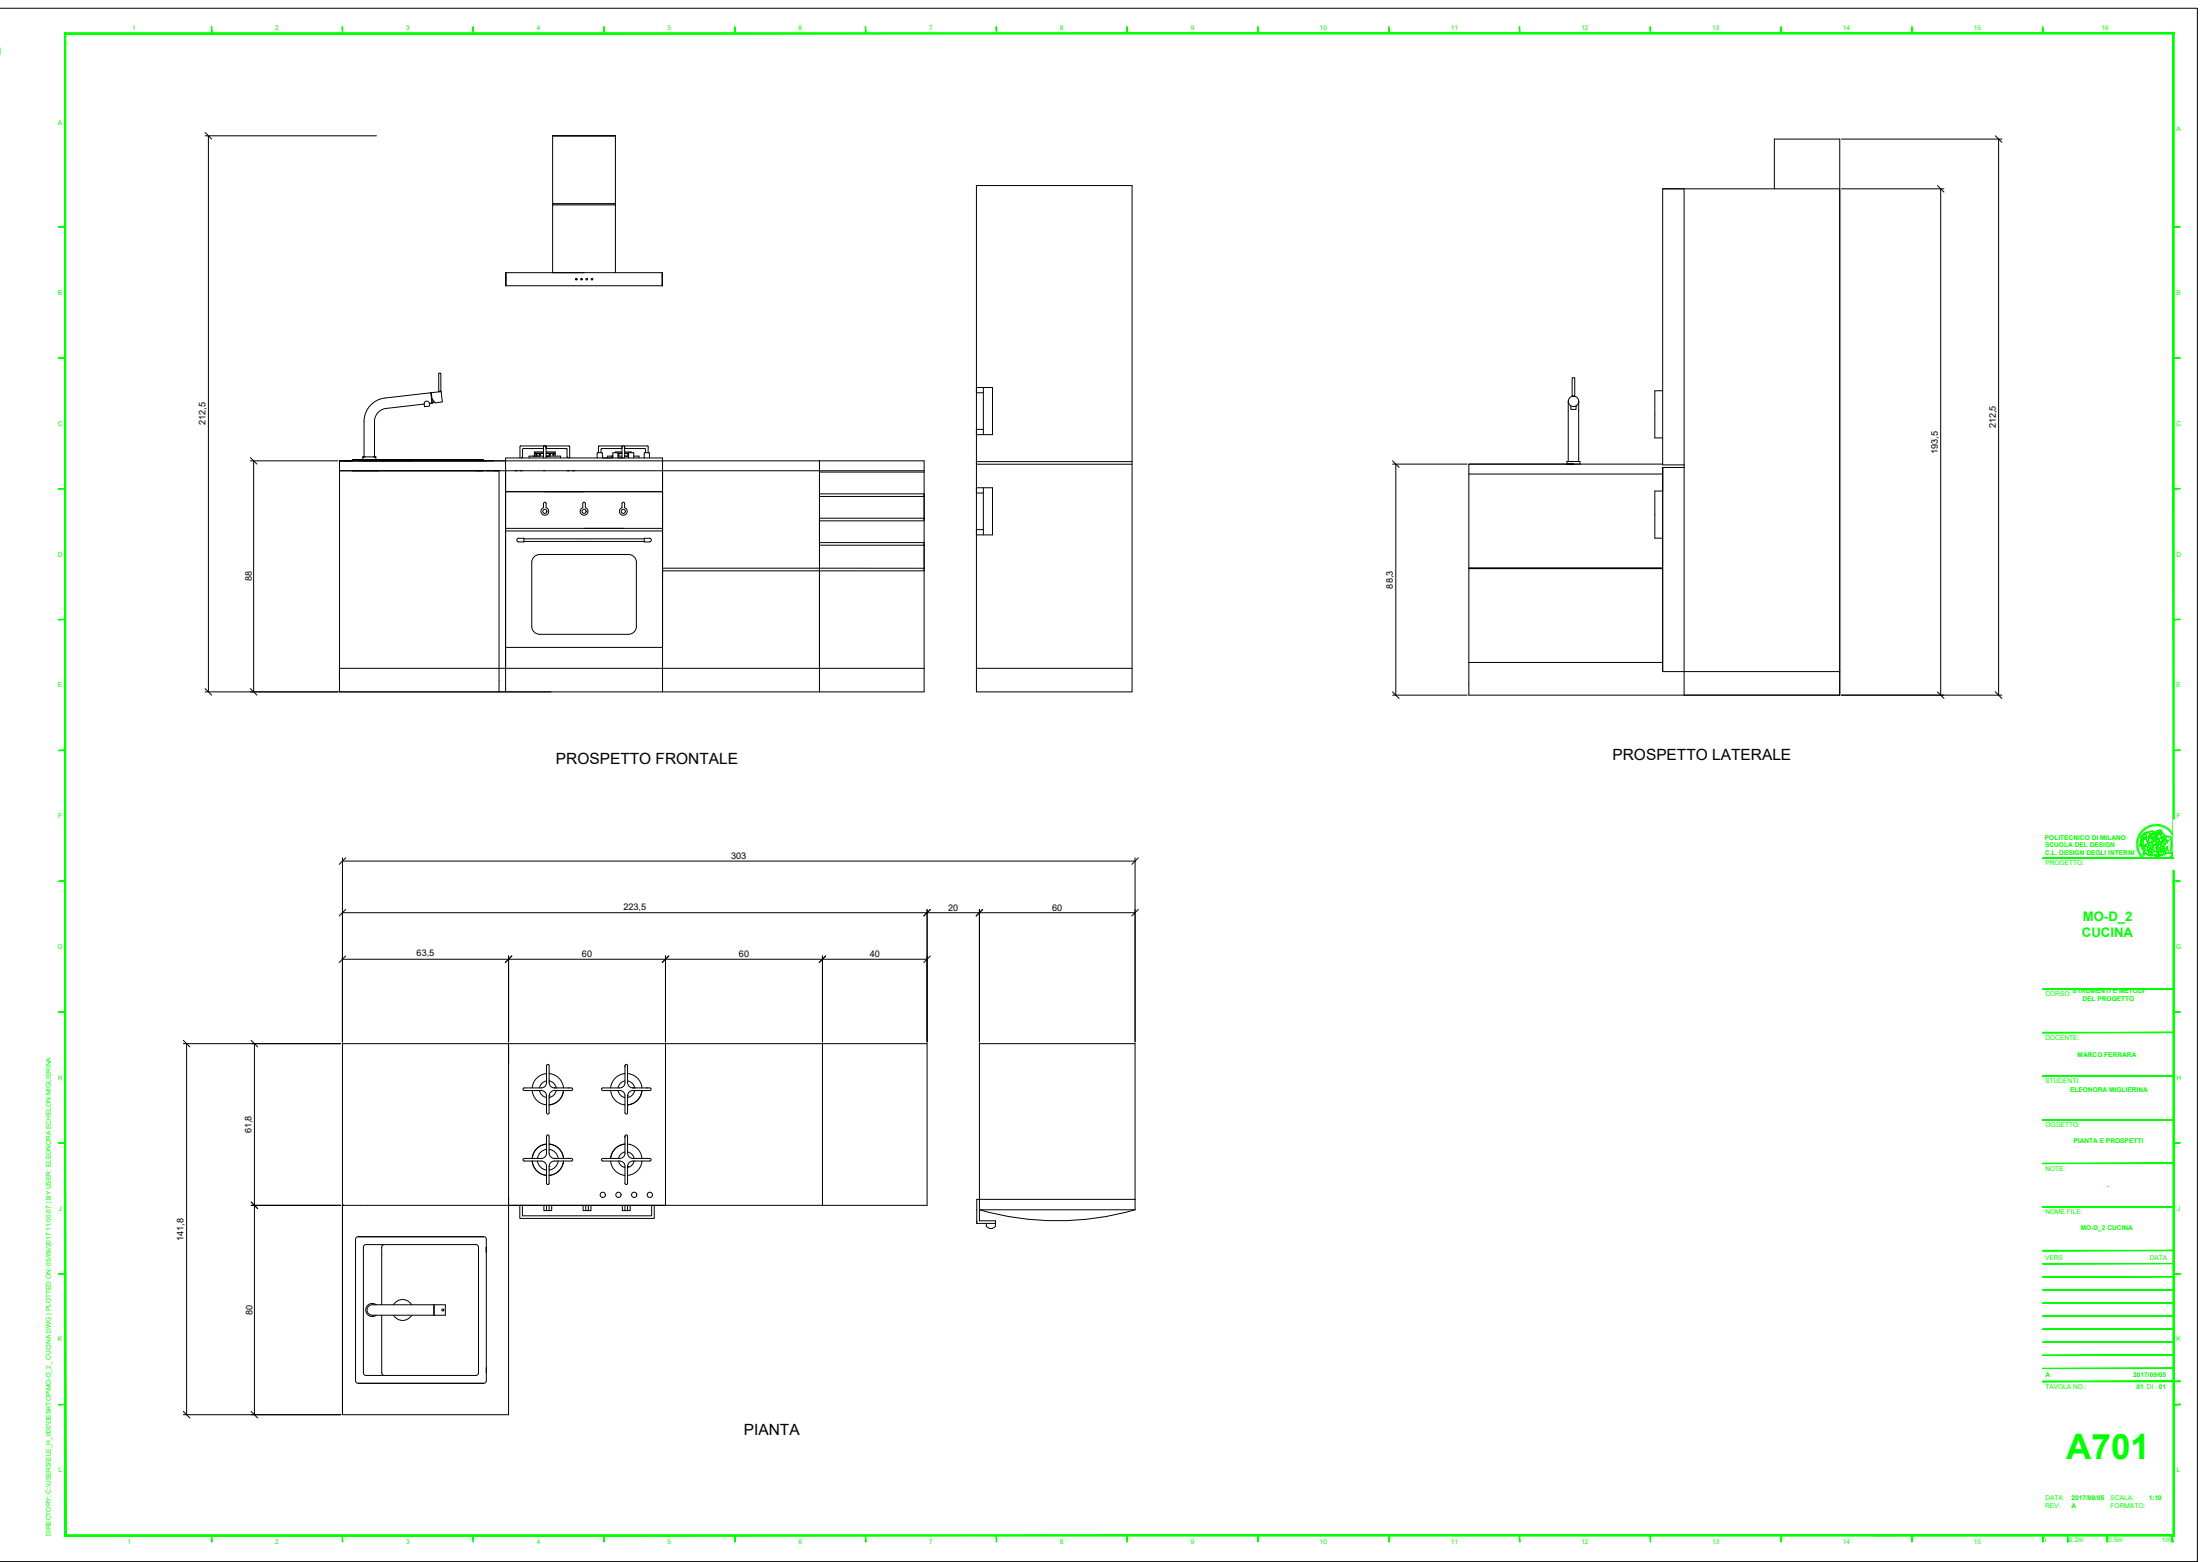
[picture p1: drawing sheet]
<svg xmlns="http://www.w3.org/2000/svg" width="841mm" height="597mm" viewBox="0 0 841 597" stroke-linecap="round" stroke-linejoin="round" font-family="sans-serif">
<!-- layer: trame -->
<path d="M0 3.2h840v593.6h-840" fill="none" stroke="#000" stroke-width=".38"/>
<!-- layer: G-ANNO-TTLB -->
<g fill="#0f0" stroke="#0f0" stroke-width=".38">
<path d="M830.9 486.8l2.5-.1zM830.9 486.7h2.5z"/>
<path d="M830.9 536.8l2.5-.1zM830.9 536.7h2.5z"/>
<path d="M430.8 10.3l.2 2.5zM430.8 10.3l.2 2.5z"/>
<path d="M24.7 12.5l.5 574v-573.5zM24.7 12.5l.5 574-.5 .5zM24.7 587l806-.5h-805.5zM24.7 587l806-.5 .5 .5zM830.7 13v573.5l.5 .5zM831.2 12.5v574.5l-.5-574zM25.2 13h805.5l.5-.5zM24.7 12.5h806.5l-806 .5z"/>
<path d="M380.8 10.3l.2 2.5zM380.8 10.3l.2 2.5z"/>
<path d="M480.8 10.3l.2 2.5zM480.8 10.3l.2 2.5z"/>
<path d="M530.8 10.3l.2 2.5zM530.8 10.3l.2 2.5z"/>
<path d="M580.8 10.3l.2 2.5zM580.8 10.3l.2 2.5z"/>
<path d="M630.8 10.3l.2 2.5zM630.8 10.3l.2 2.5z"/>
<path d="M680.8 10.3l.2 2.5zM680.8 10.3l.2 2.5z"/>
<path d="M730.8 10.3l.2 2.5zM730.8 10.3l.2 2.5z"/>
<path d="M780.8 10.3l.2 2.5zM780.8 10.3l.2 2.5z"/>
<path d="M22.4 286.9l2.5-.2zM22.4 286.7h2.5z"/>
<path d="M22.4 236.8l2.5-.1zM22.4 236.7h2.5z"/>
<path d="M22.4 186.8l2.5-.1zM22.4 186.7h2.5z"/>
<path d="M22.4 136.8l2.5-.1zM22.4 136.7h2.5z"/>
<path d="M22.4 86.8l2.5-.1zM22.4 86.7h2.5z"/>
<path d="M22.4 386.8l2.5-.1zM22.4 386.7h2.5z"/>
<path d="M22.4 436.8l2.5-.2zM22.4 436.6h2.5z"/>
<path d="M22.4 486.8l2.5-.1zM22.4 486.7h2.5z"/>
<path d="M22.4 536.8l2.5-.1zM22.4 536.7h2.5z"/>
<path d="M22.4 336.8l2.5-.1zM22.4 336.7h2.5z"/>
<path d="M330.8 10.3l.2 2.5zM330.8 10.3l.2 2.5z"/>
<path d="M280.8 10.3l.2 2.5zM280.8 10.3l.2 2.5z"/>
<path d="M230.8 10.3l.2 2.5zM230.8 10.3l.2 2.5z"/>
<path d="M180.8 10.3l.2 2.5zM180.8 10.3l.2 2.5z"/>
<path d="M130.8 10.3l.2 2.5zM130.8 10.3l.2 2.5z"/>
<path d="M80.8 10.3l.2 2.5zM80.8 10.3l.2 2.5z"/>
<path d="M716.4 586.7h60zM716.4 586.8l60-.1z"/>
<path d="M830.9 286.9l2.5-.2zM830.9 286.7h2.5z"/>
<path d="M830.9 236.8l2.5-.1zM830.9 236.7h2.5z"/>
<path d="M830.9 186.8l2.5-.1zM830.9 186.7h2.5z"/>
<path d="M830.9 136.8l2.5-.1zM830.9 136.7h2.5z"/>
<path d="M830.9 86.8l2.5-.1zM830.9 86.7h2.5z"/>
<path d="M830.9 386.8l2.5-.1zM830.9 386.7h2.5z"/>
<path d="M830.9 436.8l2.5-.2zM830.9 436.6h2.5z"/>
<path d="M830.9 486.8l2.5-.1zM830.9 486.7h2.5z"/>
<path d="M830.9 536.8l2.5-.1zM830.9 536.7h2.5z"/>
<path d="M830.9 336.8l2.5-.1zM830.9 336.7h2.5z"/>
<path d="M430.8 586.7l.2 2.5zM430.8 586.7l.2 2.5z"/>
<path d="M380.8 586.7l.2 2.5zM380.8 586.7l.2 2.5z"/>
<path d="M480.8 586.7l.2 2.5zM480.8 586.7l.2 2.5z"/>
<path d="M530.8 586.7l.2 2.5zM530.8 586.7l.2 2.5z"/>
<path d="M580.8 586.7l.2 2.5zM580.8 586.7l.2 2.5z"/>
<path d="M630.8 586.7l.2 2.5zM630.8 586.7l.2 2.5z"/>
<path d="M680.8 586.7l.2 2.5zM680.8 586.7l.2 2.5z"/>
<path d="M730.8 586.7l.2 2.5zM730.8 586.7l.2 2.5z"/>
<path d="M330.8 586.7l.2 2.5zM330.8 586.7l.2 2.5z"/>
<path d="M280.8 586.7l.2 2.5zM280.8 586.7l.2 2.5z"/>
<path d="M230.8 586.7l.2 2.5zM230.8 586.7l.2 2.5z"/>
<path d="M180.8 586.7l.2 2.5zM180.8 586.7l.2 2.5z"/>
<path d="M130.8 586.7l.2 2.5zM130.8 586.7l.2 2.5z"/>
<path d="M80.8 586.7l.2 2.5zM80.8 586.7l.2 2.5z"/>
<path d="M780.8 586.7l.2 2.5zM780.8 586.7l.2 2.5z"/>
<path d="M830.9 528l2.5-.2zM830.9 527.8h2.5z"/>
<path d="M780.9 527.8h50zM780.9 528l50-.2z"/>
<path d="M780.9 527.8h50zM780.9 528l50-.2z"/>
<path d="M780.9 522.8h50zM780.9 523l50-.2z"/>
<path d="M780.9 517.8h50zM780.9 517.9l50-.1z"/>
<path d="M780.9 512.8h50zM780.9 513l50-.2z"/>
<path d="M780.9 507.8h50zM780.9 508l50-.2z"/>
<path d="M780.9 502.8h50zM780.9 503l50-.2z"/>
<path d="M780.9 497.8h50zM780.9 498l50-.2z"/>
<path d="M780.9 492.8h50zM780.9 493l50-.2z"/>
<path d="M780.9 487.8h50zM780.9 488l50-.2z"/>
<path d="M780.9 394.7l50-.2zM780.9 394.5h50z"/>
<path d="M780.9 411.3l50-.2zM780.9 411.1h50z"/>
<path d="M780.9 411.1h50zM780.9 411.3l50-.2z"/>
<path d="M780.9 427.8h50zM780.9 428l50-.2z"/>
<path d="M780.9 328l50-.2zM780.9 327.8h50z"/>
<path d="M780.9 427.8h50zM780.9 428l50-.2z"/>
<path d="M780.9 444.5h50zM780.9 444.6l50-.1z"/>
<path d="M780.9 427.8h50zM780.9 428l50-.2z"/>
<path d="M780.9 427.8h50zM780.9 428l50-.2z"/>
<path d="M780.9 378l50-.2zM780.9 377.8h50z"/>
<path d="M780.9 461.1h50zM780.9 461.3l50-.2z"/>
<path d="M780.9 461.1h50zM780.9 461.3l50-.2z"/>
<path d="M780.9 482.8h50zM780.9 483l50-.2z"/>
<path d="M780.9 477.8h50zM780.9 478l50-.2z"/>
<path d="M830.9 528l2.5-.2zM830.9 527.8h2.5z"/>
<path d="M790.3 586.8l.2 2.5zM790.3 586.8l.2 2.5z"/>
<path d="M805.3 586.8l.2 2.5zM805.3 586.8l.2 2.5z"/>
<path d="M830.2 586.8l.5 2.5v-2.5zM830.2 586.8l.5 2.5h-.5z"/>
</g>
<path d="M0 18.3v2.5" fill="none" stroke="#0f0" stroke-width=".38"/>
<!-- layer: G-ANNO-LOGO -->
<g fill="none" stroke="#0f0" stroke-width=".38">
<path d="M817.2 319.8l.6 .2M817.4 319.4l.6 .3M817.5 319.1l.6 .3M817.7 318.8l.6 .4M817.9 318.5l.5 .4M818 318.2l.6 .4M818.3 317.9l.5 .4M818.5 317.6l.5 .5M818.7 317.4l.5 .5M818.9 319.1l.3-.1 .2 .8 1 .4-.4 .3-1.1-.2a.61 .61 0 0 1-.5-.6 .61 .61 0 0 1 .5-.6zM819 317.1l.4 .5M819.2 319h-.1a.71 .71 0 0 0-.6 .6 .71 .71 0 0 0 .3 .7l1.2 .2 .5-.4"/>
<path d="M819.2 316.9l.5 .5M819.3 318.7l.8-.6 1.1-.1-.9 .3a.57 .57 0 0 0-.4 .7 .57 .57 0 0 0 .6 .4l-.1 .8-1-.4-.3-.3zM819.5 316.7l.4 .5M819.8 316.4l.4 .6M820.1 316.2l.4 .6M820.2 318.4l.8-.3a.72 .72 0 0 1 .9 .5 .72 .72 0 0 1-.5 .9 2.74 2.74 0 0 0 .6 2.5l-.4 .1-.1 .4-.4-.1-.6-1.8v-1.2l-.2-.1a.51 .51 0 0 1-.4-.4 .51 .51 0 0 1 .3-.5zM820.4 316l.3 .6M820.7 315.9l.3 .6M820.9 318.4l-.3 .8-.1 1.4 .8 1.9 .8-.5-.4-.2a2.49 2.49 0 0 1-.3-2.4 .79 .79 0 0 0 .4-1.1 .79 .79 0 0 0-1.1-.3l-.6 .1a.95 .95 0 0 0-.9 .7 .95 .95 0 0 0 .5 1.1l.7 .3M821 315.7l.3 .6M821.2 318l-.9 .3a.57 .57 0 0 0-.4 .6 .57 .57 0 0 0 .6 .5M821.3 315.6l.3 .6"/>
<path d="M821.4 319.4l1-.4-.1 .5-1.1 .5zM821.5 319.9l.7-.3 .3 .2-.3 .2 .1 .5-.6-.1zM821.5 319.9l.2 .5 .6 .1M821.6 318.1l.6-.5h.5a.64 .64 0 0 1 .7 .1 .64 .64 0 0 1 .1 .7l-.5-.2-.4 .4-.7-.1M821.6 318l1.2-.4 .6 .2 .3 .5-.7-.1-.8 .4zM821.7 315.4l.2 .7M821.9 318.4l.7 .2 .5-.4a.55 .55 0 0 1 .2 .6 .55 .55 0 0 1-.7 .3h-.8zM822 315.3l.2 .7M822.2 319.9l.9 .1-.5 .6-.4-.2zM822.3 319.6l.2 .2M822.3 319.3l-1.1 .7M822.3 315.2l.2 .7"/>
<path d="M822.4 319l-.3 .5M822.6 319.9l-.5 .3 .5 .4 .5-.7-.6 .1M822.7 315.1l.1 .7M822.9 318.9l.1 .1M823 318.5l.2 .1M823 315l.2 .7M823.1 318.6h-.1M823.4 319.7l.5-.3 .6 .2 .3 .8-.1 .4-.3-.2 .1-.8a.47 .47 0 0 0-.7-.3 .47 .47 0 0 0 0 .8 .47 .47 0 0 1-.1 .7 .47 .47 0 0 1-.7-.2 .47 .47 0 0 1 .2-.7zM823.4 318.7l.9-.1a.34 .34 0 0 1-.2 .5 .34 .34 0 0 1-.5-.3zM823.4 318.4l-.6 .8-1-.1M823.4 315l.1 .7M823.7 319.5l.7 .1 .2 .5a.64 .64 0 0 1-.1 .7 .64 .64 0 0 1-.7 .2z"/>
<path d="M823.8 315v.6M823.8 318.6a.37 .37 0 0 1 .6-.3 .37 .37 0 0 1 0 .6M823.9 318.3l.4-.1 .4 .6-.9-.2zM824 319.8h.1M824.1 319.7l-.2 .1M824.1 314.9v.7M824.2 318.7h-.8l.2 .1a.34 .34 0 0 0 .5 .3 .34 .34 0 0 0 .2-.5v.2M824.3 319.6l.1 .4M824.4 319.7a.46 .46 0 0 0-.7-.2 .46 .46 0 0 0 .1 .8 .46 .46 0 0 1 0 .7 .46 .46 0 0 1-.7-.1 .46 .46 0 0 1 .1-.6 .81 .81 0 0 1 1.1-.9l.6 1.2-.3 .2-.2-.3M824.5 314.9v.7M824.5 319.9l.1 .5h-.8M824.7 318.8l.2 .3-.2 .8"/>
<path d="M824.8 318.3l.1 .4M824.8 315v.6M825.2 315l-.1 .7M825.2 317.4a.8 .8 0 0 0-1.1 .8M825.3 317.3a.72 .72 0 0 1 .8 0 .72 .72 0 0 1 .3 .8l-.4 1.3 .3-1.2a.36 .36 0 0 0-.2-.5 .36 .36 0 0 0-.5 .1l-.5 1.2-.2-.9zM825.3 318.4l.2 .4 .5-.2M825.3 317.3a.72 .72 0 0 1 .8 0 .72 .72 0 0 1 .3 .8l-.4 1.2 .3-1.1a.37 .37 0 0 0-.2-.5 .37 .37 0 0 0-.5 .1l-.5 1.2-.2-.9zM825.5 317.9l.1-.1a.37 .37 0 0 1 .5-.1 .37 .37 0 0 1 .2 .5l-.3 .4a.45 .45 0 0 1-.6-.1 .45 .45 0 0 1 .1-.6zM825.5 318.2h.2M825.5 318.6h.1M825.5 315l-.1 .7M825.5 318.2h.1"/>
<path d="M825.6 318.5h.1M825.9 315.1l-.1 .7M826.1 318.4h-.1M826.2 319.2l.3 .6M826.2 315.2l-.1 .6M826.4 318.2l.7 .5a.58 .58 0 0 1 .3 .7 .58 .58 0 0 1-.7 .4l-.5-.5zM826.4 318.2l.9 1M826.6 315.3l-.2 .6M826.9 315.4l-.2 .6M827 319.1l.6 .4M827.3 315.5l-.3 .6M827.6 315.7l-.3 .6"/>
<path d="M827.9 315.8l-.3 .6M828.2 316l-.3 .6M828.2 319.5l-1.1 .1-.8 .5M828.5 319.5l.5 .1a.74 .74 0 0 1 .9 .2 .74 .74 0 0 1 .1 .9v.2a7.9 7.9 0 0 1-.1 4.3l.3 .8h-2.5l.8-2.6-1.5 1.4a5 5 0 0 1 1.7-3.4l.2-.1a.93 .93 0 0 1-.9-.7 .93 .93 0 0 1 .5-1.1zM828.5 319.6h-.1a.89 .89 0 0 0-.4 1.1 .89 .89 0 0 0 .9 .6M828.5 316.2l-.4 .6M828.8 316.4l-.4 .5M829.1 320l-.3 .3M829.1 316.6l-.4 .5M829.4 316.8l-.5 .5M829.6 317.1l-.4 .5M829.9 317.3l-.5 .5"/>
<path d="M830.1 317.6l-.5 .4M830.3 317.9l-.5 .4M830.6 318.2l-.6 .3M830.8 318.5l-.6 .3M831 318.7l-.6 .4M831.1 319.1l-.6 .3M831.3 319.4l-.6 .3M831.4 319.7l-.6 .3M816.7 322.6h.7M816.7 322.2l.7 .1M816.7 321.9h.7M816.8 321.5l.6 .1"/>
<path d="M816.8 321.2l.7 .1M816.9 320.8l.6 .2M817 320.5l.6 .2M817.1 320.1l.6 .2M817.4 322.9h-.7M817.4 323.2l-.7 .1M817.4 323.6h-.7M817.5 323.9l-.7 .1M817.5 324.2l-.6 .1M817.6 324.5l-.6 .2M817.7 324.8l-.6 .2M817.8 325.1l-.6 .3"/>
<path d="M817.9 325.4l-.6 .3M818.1 325.7l-.6 .3M818.2 326l-.6 .3M818.4 326.3l-.6 .3M818.6 320.2l1.4 .3 .5-.4 .1 .7h-.5a1.05 1.05 0 0 1-1.6-.4zM818.6 320.2v.5M818.6 326.6l-.6 .3M818.7 320.7l-.7 2.6 .4 .1M818.8 326.8l-.6 .4M818.9 320.8h.5l-.2 2.8h-.2l-.6-.2zM819 327.1l-.5 .4M819 320.8l-.3 .4-.1 1.6a.47 .47 0 0 0-.1 .7 .47 .47 0 0 0 .6 .1"/>
<path d="M819.2 327.3l-.5 .5M819.3 324.3l.5 .7 1.2-.1M819.4 324.7l.7 .3 .9-.1 .4 1 .2-.3 .3 .4-.1-.5 .2 .4-.1-.5 .4 .2-.3-.3a.47 .47 0 0 1-.5-.6 .47 .47 0 0 1 .6-.4 .47 .47 0 0 1 .3 .7l.1 .3a.78 .78 0 0 1 .1 1 .78 .78 0 0 1-.9 .3l-1.7-.8-.6-.7zM819.4 324.7v.4l.6 .7 2.2 1M819.4 327.6l-.5 .4M819.4 320.8h1.2l.6 1.2-.1 .4-.4 .2a.5 .5 0 0 0-.7 .1 .5 .5 0 0 0 .1 .7l-.3 .4a.56 .56 0 0 1-.6-.8zM819.4 320.8l-.2 .6 .1 2.2M819.5 325.4l2.2 1.2a.75 .75 0 0 0 1-.6 .71 .71 0 0 1 0 1 .71 .71 0 0 1-1.1-.1l-1.6-.8-.4 .3 .1 .2a.39 .39 0 0 1-.5-.1 .39 .39 0 0 1 .2-.5zM819.5 325.4a.89 .89 0 0 0 .1 1.4l.2-.2-.2-.2 .4-.3 .9 .5a1.22 1.22 0 0 0 2-.1l-.2-.5M819.7 327.8l-.5 .5M819.7 323.8a.48 .48 0 0 0-.7-.1 .48 .48 0 0 0 .1 .7 .73 .73 0 0 1 .7-.3 .73 .73 0 0 1 .6 .6M819.9 328l-.4 .5"/>
<path d="M819.9 323.5l.6-.1a.88 .88 0 0 1 .6 .7 .88 .88 0 0 1-.5 .9l-.9-.1-.4-.3v-.3l.6-.2zM820 322.8l1.5-.3 .3-.5 .9 .3a1.05 1.05 0 0 1 .5 1.4 1.05 1.05 0 0 1-1.4 .5l.3-.4a.48 .48 0 0 0-.4-.7 .48 .48 0 0 0-.5 .5l-.1 .3-.7-.7-.4 .1zM820.2 328.2l-.5 .5M820.3 323.1l.8 .8M820.4 323.2l-.7 .6 .2 .3M820.4 328.4l-.4 .6M820.6 320.8l-2-.1-.4 1.5-.5 .7 .3 .4M820.7 328.6l-.4 .5M820.7 321.1l.2 1.4M821 328.7l-.3 .6M821.1 322.4l-1.1 .4 .1 .6M821.3 328.9l-.3 .6"/>
<path d="M821.4 323.2l.8 .3-.5 1a.49 .49 0 0 0-.1 .5 .49 .49 0 0 0 .5 .3l.2 .3-.4-.2 .1 .5-.2-.4 .1 .5-.3-.4-.2 .3-.3-.7-.1-1.1zM821.4 323.2l.8 .3-.7 1.4 .8 .7-.4-.2 .2 .5-.3-.4 .1 .5-.3-.4-.2 .3-.3-.9v-1.1zM821.6 329l-.3 .6M821.9 329.1l-.3 .7M822.1 322l.7 .3a1.09 1.09 0 0 1 .1 1.6l-.1 .1M822.2 329.2l-.2 .7M822.2 324.3l.3 1a.8 .8 0 0 1 .1 1 .8 .8 0 0 1-.9 .3M822.3 322.9l-.7 .2M822.5 329.3l-.2 .7M822.5 322.6l.7 .5M822.6 323l.1 .2a.68 .68 0 0 1 0 .8 .68 .68 0 0 1-.8 .2M822.7 322.2v-.3a.96 .96 0 0 1 1.1-.3 .96 .96 0 0 1 .7 .9l-1.3 .4 .5 .3 .5-.5a.48 .48 0 0 0 .3-.5 .48 .48 0 0 0-.4-.4l-.9-.3-.7 .7 .5-1.4 1.2 .3 .6-.4v-.4l.6 .2 .2 1-.3 .6 .2 .4-1 1.3-.4 .1 .6 .1v.4l.2-.2-.3 1.1-1.1 .2-.8-.7 .5-1.6"/>
<path d="M822.7 322l.6-.5 .7 .2a.37 .37 0 0 1 .5 .3 .37 .37 0 0 1-.3 .4l-.3 .2a.64 .64 0 0 1-.8 .3 .64 .64 0 0 1-.4-.8zM822.7 324.8l.8 .7M822.8 329.4l-.2 .7M823 324.2l.1 1M823 320.8l-.4 .5-.1 .8M823.1 329.5l-.1 .6M823.1 322.9l1.2-.4-.6 .7zM823.2 323.7l-.7 1.3M823.3 323l-.1 .1M823.4 329.5l-.1 .7M823.5 326.8l2-.5 1.2 .2-2.1 .6zM823.5 326.8l1.1 .3v.3l-1.1-.3z"/>
<path d="M823.8 329.6l-.1 .6M823.8 323l.1 .1M823.8 323.9l-.3 1.6 1.1-.2M823.9 322.7h.2M823.9 322.9l.1 .1M824 322.7v.1M824.1 329.6v.7M824.2 323.8h.3l.2-.5 .4-.2-.4 1.3v-.4zM824.2 321.1v.7M824.3 322.5l-.1 .2a.47 .47 0 0 1-.4 .5 .47 .47 0 0 1-.5-.3M824.4 329.6v.7M824.5 320.1h-.1"/>
<path d="M824.5 320.7l-.7 .3M824.6 327.1l2.1-.6v.3l-2.1 .6zM824.6 327.1v.3M824.7 323.3h.1M824.7 323.9l-.1 .5 .3-.2M824.7 329.6l.1 .6M824.8 320.3l.1-1.2-.3-.7a.6 .6 0 0 1-.4-.8 .6 .6 0 0 1 .9-.2v1.6l.2-.6 .2 .4 .5-.2-.1 .6 .3 .1a.5 .5 0 0 1 .2 .6 .5 .5 0 0 1-.5 .3l-.5 .3M824.9 323.7l-.1 .2-.1-.2M824.9 321.4l-.2 1.3M824.9 320.6l.5 .2M825 325.4l.3 1-.3-.6-.3 .7zM825 322.5l-.3 .8"/>
<path d="M825.1 329.5v.7M825.1 323.1l-.4 .2-.2 .5-.4 .1 .6 .1M825.1 321.4l-.4 .9M825.4 329.5l.1 .7M825.4 320.5l1-.4a.78 .78 0 0 1 1 .5 .78 .78 0 0 1-.5 1l-.2 .2a.71 .71 0 0 1-1.1-.3zM825.5 322.5l.8-.1-1.1 2.2v.8l-.5 .6-.2-1zM825.5 322.5l-1 2.5 .1 1.9 .4-1.1 .3 .9-.2-1.4-.4 .7M825.5 321.5l-.1 1 1-.2 .4-.5M825.7 329.5l.1 .6M826 323.5l.7-.1-.5 1.3 .1 .9a.56 .56 0 0 1-.7-.4 .56 .56 0 0 1 .3-.7zM826 329.4l.2 .6M826.2 321.6v.1"/>
<path d="M826.3 320l1.8-.5-.7 1zM826.3 322.4l-1.1 2.2v.8M826.3 329.3l.2 .6M826.4 321.6h-.3M826.4 321.9h-.1M826.6 329.2l.3 .6M826.7 326.5v.3l-2.1 .6-1.1-.4v-.2l1.1 .3 2.1-.6-1.2-.2-2 .5M826.7 323.4l-.5 1.3 .1 .9a.56 .56 0 0 1-.7-.4 .56 .56 0 0 1 .3-.7v-1M826.9 321.6l.3-.1v.5a.86 .86 0 0 1 .1 1.1 .86 .86 0 0 1-1.1 .3l-.3 .1 .4-1.1zM826.9 329.1l.3 .6M827 321.2l-.1 .4M827 320.3l.5 .4"/>
<path d="M827.1 323.3l-1.2 .2M827.2 324.7l.1 .4M827.2 329l.3 .6M827.3 321.5l-.2 1.9a2.04 2.04 0 0 0-.2 2.4l.2 .1M827.4 324.5l1.1-1.1-.8 2.4a.47 .47 0 0 1 0 .7 .47 .47 0 0 1-.7-.1 .47 .47 0 0 1 .2-.7zM827.5 320.5a1.25 1.25 0 0 1 1.9-.9l.6 .4-.3 .6a1.22 1.22 0 0 1-1.1 .8 1.22 1.22 0 0 1-1.1-.7M827.5 320.7l-.6 .8a.76 .76 0 0 1-.8 .5 .76 .76 0 0 1-.6-.8 .8 .8 0 0 1 1-.9l.1 .3a.34 .34 0 0 0-.2 .4 .34 .34 0 0 0 .4 .2l.3-.7-.7-.4-.7 .2-.3 .7M827.5 328.8l.3 .6M827.6 322.2v.6M827.8 328.7l.4 .5M828 321.4l-.9 .1M828 325.6l.6 .5"/>
<path d="M828.1 328.5l.4 .6M828.4 324.4l.8 .9M828.4 328.3l.4 .5M828.4 321.4l-1 1.8-.4 1.6 1.5-1.4 .5-.1M828.5 323.5l-.8 2.3a.44 .44 0 0 1 .1 .6 .44 .44 0 0 1-.6 .1 .44 .44 0 0 1 0-.6l.2-1.4M828.6 328.1l.5 .5M828.7 321.4l-.3 1.1M828.8 324.9l.1 .6 .6 .6M828.9 327.9l.4 .5M829.1 327.7l.5 .5M829.4 327.4l.4 .5M829.6 327.2l.5 .5"/>
<path d="M829.8 327l.5 .4M829.9 321.6v3.3M829.9 320.5l.3 2.5-.3 2.2 .3 .8h-2.5M830 326.7l.5 .4M830.2 326.4l.5 .4M830.3 326.2l.6 .3M830.5 325.9l.6 .3M830.6 325.6l.7 .3M830.8 325.3l.6 .2M830.9 325l.6 .2M831 324.7l.7 .2M831.1 324.4l.6 .1"/>
<path d="M831.2 324l.6 .2M831.2 323.7l.7 .1M831.3 323.4l.6 .1M831.3 323.1h.7M831.3 322.8l.7 .1M831.3 322.5h.7M831.6 320l-.7 .3M831.7 320.4l-.7 .2M831.8 320.7l-.7 .2M831.8 321.1l-.6 .1M831.9 321.4l-.7 .1M832 321.8h-.7"/>
<path d="M832 322.1l-.7 .1"/>
</g>
<!-- layer: G-ANNO-TTLB -->
<g fill="#fff" stroke="#fff" stroke-width=".38">
<path d="M805.9 327.9l30.8 4.3-5.8-4.3zM805.9 327.9l30.8 4.3h-30.8z"/>
<path d="M830.9 313.4h5.8l-5.8 14.5zM836.7 313.4l-5.8 14.5 5.8 4.3z"/>
</g>
<path d="M805.9 327.9h25v-14.5h5.8v18.8h-30.8z" fill="none" stroke="#fff" stroke-width=".38"/>
<!-- layer: L_PIANTA PROSP -->
<g fill="none" stroke="#000" stroke-width=".38">
<path d="M703.3 53.1v208.1M235.3 78.1v-.3h-24v.5h24M193.4 104.2h59.8v5h-59.8zM223.3 104.2h-12v-52.3h24v52.3M147.2 152.1l17.5-2 .4 4-1 .1a1 1 0 0 0-1.1-.9 1 1 0 0 0-.8 1.1M147.2 152.1a9 9 0 0 0-8 9v13.5h-.5h1M162.2 154.4l-14.6 1.7a5 5 0 0 0-4.4 5v13.5h.5h-1M165.1 152.3l1.2 1.6 2.8-.3-.4-4-4 .5h.2l.4 4M165.3 154.1l-1.2 .1 .2 1-2 .2-.1-1M166 153.5l-.7 .6M168.5 149.5v-6.9h-.8l-.1 7M168.7 149.6l-.1-.2-.9 .4"/>
<path d="M599.5 153.4v23h-.5M600.5 155.1v1.3h2v-1.3M601 144.4h1v7h-1zM601 151.4h.1M602 151.4h.1M603.5 153.4v23h.5M129.8 176.1h63.5v3.8M129.8 176.1h4.5h-2.5M129.8 176.1h59M134.8 175.6v.5v-.5h50v.5M138.7 175.6v-1h5v1M144.8 179.9h-10h50h-3"/>
<path d="M185.8 179.9h5M193.3 176.1v-1.1h60v84.9M193.3 179.9h-63.5v3.8M193.3 179.9v.3M196.8 179.9h1M198.8 179.9h1M199.8 174.5l-.5 .5M200.1 171.4h7.7M200.1 171.4l-.3 .3v2.8M203.6 174.3h2.8M204.3 173.3h3.5M204.3 173.3v1"/>
<path d="M204.6 173.1l-.3 .2M207.8 179.9h.5M207.8 172.7h-3.5v.4h3.5M207.8 174.3h-5.5v.7M208.1 170.4l-.3 .3v4.3M208.5 170.4l.3 .3M208.8 172.7h3.4v.4h-3.4M208.8 173.3h3.4M210.1 174.3h-1.3h5.5v.7M211.9 173.1l.3 .2M212.2 173.3v1M216.5 171.4h-7.7v-.7v4.3"/>
<path d="M216.5 171.4l.3 .3v2.8l.5 .5M216.8 179.9h1M217.5 170.4h-18.4l-.3 .3v4.3M217.5 170.4l.3 .3v4.3M218.8 179.9h1M228.3 175v-2h2v2h4v-2h2v2h2M228.8 173v-2.3l.3-.3h18.4l.3 .3v2.3M230.1 171.4h7.7M230.1 171.4l-.3 .3v1.3M234.3 174.3h-2v.7M236.3 173.6l.3 .2-.3 .2M236.3 173.1h1.5"/>
<path d="M236.3 173.3h1.5M236.3 174.3h1.5M237.8 172.7h-2.5v.3M238.1 170.4l-.3 .3v4.3M238.5 170.4l.3 .3M238.8 172.7h2.4v.3M238.8 173.1h1.5M238.8 173.3h1.5M238.8 174.3h1.5M240.3 175v-2h2v2M240.3 173.6l-.4 .2 .4 .2M242.3 174.3h2v.7"/>
<path d="M246.3 175v-2h2v2M246.5 171.4h-7.7v-.7v4.3M246.5 171.4l.3 .3v1.3M253.3 179.9h-60v80M253.3 176.1h-123.5v3.8h61v80M561.5 177.4h40h-2.5M599 176.4h5v1h-5zM635.6 177.4h-74.1v3.7M193.3 187.9h60M193.3 190.2v.3M208.8 192.4v1.6M208.8 192.4l-.3-.4-.6 .1-.1 1.9a1.49 1.49 0 0 0-.7 2.3 1.49 1.49 0 0 0 2.4 0 1.49 1.49 0 0 0-.7-2.3"/>
<path d="M222.8 192.1l.5-.2 .4 .2 .1 1.9a1.49 1.49 0 0 1 .7 2.3 1.49 1.49 0 0 1-2.4 0 1.49 1.49 0 0 1 .7-2.3zM237.9 192.1l.4-.2 .4 .2 .1 1.9a1.49 1.49 0 0 1 .7 2.3 1.49 1.49 0 0 1-2.4 0 1.49 1.49 0 0 1 .7-2.3zM561.5 181.1h74.1M561.5 181.1v36M193.3 202.9h60M193.3 201.9h60M193.3 200.5v.3M193.3 210.8v.3M197.8 205.9l2.5-.2v1.4l-2.3-.1-.4-.6zM200.3 206.9l48 .2a.7 .7 0 0 0 .7-.7 .7 .7 0 0 0-.7-.7h-2v1.4M200.3 205.9h46M243.3 214.9v24.5"/>
<path d="M243.3 214.9a2.99 2.99 0 0 0-3-3h-34a2.99 2.99 0 0 0-3 3v24.5a2.99 2.99 0 0 0 3 3h34a3 3 0 0 0 3-3M635.6 217h-74.1v.3h74.1M193.3 221.1v.3M193.3 247.4h60M561.5 253.2h74.1M194.4 398.8v7.9M254.4 398.8v61.8M200.4 416.8h6.5M203.5 416.7a6 6 0 0 0 5.4 5.5M206.3 416.7l.3 1.1 .8 .9 1.5 .7M206.9 416.7l1 .3 .9 1.2 .1 7 .5 .5 .5-.5M208.9 413.1l-1.5 .7-.8 .8-.3 1.1"/>
<path d="M208.9 410.3a6 6 0 0 0-5.4 5.4M209.9 418.8v6.4M209.9 418.8h.1M209.9 407.2v6.5M209.9 407.2l-.5-.5-.5 .5v6.5l-.6 1.4-1.4 .6h-6.5l-.5 .5 .5 .5M209.9 413.7l.6 1.4 1.4 .6M209.9 410.3a6 6 0 0 1 5.5 5.4M209.9 413.1l1.1 .3 .9 .8 .7 1.5M211.9 415.7h6.5M211.9 416.8h6.5M211.9 415.7h.1M211.9 416.7l-1.4 .6-.6 1.4"/>
<path d="M212.6 416.7l-.7 1.6-.9 .7-1.1 .4M215.4 416.7a6 6 0 0 1-5.5 5.5M217.1 415.7h.1M218.4 415.7l.5 .5-.5 .5M230.4 416.8h6.5M233.4 416.7a6 6 0 0 0 5.5 5.5M236.3 416.7l.3 1.1 .8 .9 1.5 .7M236.9 416.7l1 .3 1 1.2v7l.5 .5 .5-.5v-6.4M238.9 413.1l-1.5 .7-.8 .8-.3 1.1M238.9 410.3a6 6 0 0 0-5.5 5.4M239.9 418.8h.1M239.9 410.3a6 6 0 0 1 5.5 5.4"/>
<path d="M239.9 413.1l1.1 .3 .9 .8 .7 1.5M241.9 415.7h4.7a2.31 2.31 0 0 1 2.3 .3v.5l-.5 .2M241.9 416.8h6.5M241.9 415.7h.1M241.9 415.7l-1-.2-.9-1.2-.1-7.1-.5-.5-.5 .5v6.5l-.6 1.4-1.4 .6h-6.5l-.5 .5 .5 .5M241.9 416.7l-1.4 .6-.6 1.4M242.6 416.7l-.7 1.6-.9 .7-1.1 .4M245.4 416.7a6 6 0 0 1-5.5 5.5M247.1 415.7h.1M208.9 437.2a6 6 0 0 0-5.4 5.5M208.9 439.2a4 4 0 0 0-3.4 3.5M209.9 434.2v6.5"/>
<path d="M209.9 434.2l-.5-.5-.5 .5v6.5l-.6 1.4-1.4 .6h-6.5l-.5 .5 .5 .5h6.5l1.4 .6 .6 1.4v6.5l.5 .5 .5-.5M209.9 439.2a4 4 0 0 1 3.5 3.5M209.9 437.2a6 6 0 0 1 5.5 5.5M238.9 437.2a6 6 0 0 0-5.5 5.5M239.9 437.2a6 6 0 0 1 5.5 5.5M194.4 457.6v3M203.5 443.7a6 6 0 0 0 5.4 5.5M205.5 443.7a4 4 0 0 0 3.4 3.4M209.9 445.7v6.5M209.9 445.7h.1M209.9 440.7l.6 1.4 1.4 .6M211.9 442.7h6.5"/>
<path d="M211.9 443.7h6.5M211.9 442.7h.1M211.9 443.7l-1.4 .6-.6 1.4M213.4 443.7a4 4 0 0 1-3.5 3.4M215.4 443.7a6 6 0 0 1-5.5 5.5M217.1 442.7h.1M218.4 442.7l.5 .5-.5 .5M233.4 443.7a6 6 0 0 0 5.5 5.5M236.5 443.7l.8 1.6 1.6 .8M238.9 440.2l-1.6 .9-.8 1.6M239.9 445.7h.1M239.9 440.2l1.6 .9 .9 1.6"/>
<path d="M241.9 442.7h4.7a2.31 2.31 0 0 1 2.3 .2v.5l-.5 .3h-5.5a2.27 2.27 0 0 0-3 2M241.9 442.7h.1M241.9 442.7l-1-.3-.9-1.2-.1-7-.5-.5-.5 .5v6.5l-.6 1.4-1.4 .6h-6.5l-.5 .5 .5 .5h6.5l1.4 .6 .6 1.4v6.5l.5 .5 .5-.5v-6.5M242.4 443.7l-.9 1.6-1.6 .8M245.4 443.7a6 6 0 0 1-5.5 5.5M247.1 442.7h.1M130.9 460.6v80h63.5v-141.8h-63.5v141.8M135.9 473.6a.97 .97 0 0 1 1-1h48a1.01 1.01 0 0 1 1 1M135.9 473.6v54M139.9 475.6h42M139.9 475.6a1.01 1.01 0 0 0-1 1v48a1.01 1.01 0 0 0 1 1h42a1.01 1.01 0 0 0 1-1v-48a1.01 1.01 0 0 0-1-1M146.9 475.6a1.01 1.01 0 0 0-1 1v22"/>
<path d="M185.9 473.6v54M198.7 460.6h1v4h49.4v-4h1v5h-51.4zM207.9 460.6v2h3v-2M208.9 460.6v2M209.9 460.6v2M222.9 460.6v2h3v-2M223.9 460.6v2M224.9 460.6v2M237.9 460.6v2h3v-2M238.9 460.6v2M239.9 460.6v2M140.9 499.2l1.4-.6h27.9v4h-27.9a2 2 0 0 1-1.8-1.2 2 2 0 0 1 .4-2.2z"/>
<path d="M143.8 498.6a2.51 2.51 0 0 0-3.3 .3 2.51 2.51 0 0 0 0 3.4 2.51 2.51 0 0 0 3.3 .3M150.5 498.6a4 4 0 0 1 6.9 0M165.8 498.6v4M166 498.6v4M145.9 502.6v22a1.01 1.01 0 0 0 1 1M150.5 502.6a4 4 0 0 0 6.9 0M135.9 527.6l.3 .7 .7 .3h48a1.01 1.01 0 0 0 1-1"/>
<circle cx="220.3" cy="106.7" r=".31"/>
<circle cx="222.3" cy="106.7" r=".31"/>
<circle cx="224.3" cy="106.7" r=".31"/>
<circle cx="226.3" cy="106.7" r=".31"/>
<circle cx="601.5" cy="153.4" r="2"/>
<circle cx="205" cy="173.8" r=".24"/>
<circle cx="206.4" cy="173.8" r=".24"/>
<circle cx="210.2" cy="173.8" r=".24"/>
<circle cx="211.5" cy="173.8" r=".24"/>
<circle cx="208.3" cy="195.4" r=".79"/>
<circle cx="223.3" cy="195.4" r=".79"/>
<circle cx="238.3" cy="195.4" r=".79"/>
<circle cx="230.4" cy="456.6" r="1.01"/>
<circle cx="236.4" cy="456.6" r="1.01"/>
<circle cx="242.4" cy="456.6" r="1.01"/>
<circle cx="248.4" cy="456.6" r="1.01"/>
<circle cx="169.3" cy="500.6" r=".39"/>
</g>
<!-- layer: L_QUOTE -->
<g fill="none" stroke="#000" stroke-width=".38">
<path d="M78.4 51.9h65.5M79.7 51.9v212.5M703.3 53.1h-25v19.1M703.9 53.1h61.4M764 53.1v212.5M373.3 70.9h59.5v193.5h-59.5zM643.8 72.2v193.4M703.9 72.2h39.2M741.9 72.2v193.4M373.3 148.1h6.1v18h-6.1M373.3 150.1h2.6M375.9 148.1v18"/>
<path d="M635.6 149.3h-3v18h3M95.7 176.1h33.5M97 176.1v88.3M193.3 179.9v75.5M253.3 179.9h100M253.3 176.1h100v88.3h-274.9M313.3 176.1v88.3M373.3 177.4h59.5M373.3 176.4h59.5M373.3 164.1h2.6M532.3 177.4h28.6M533.6 177.4v88.2"/>
<path d="M643.8 177.7h-8.2v-105.5h67.7v193.4h-141.8v-48.3M643.8 178.6h-8.2v78h67.7M129.8 183.7v80.7M193.3 187.9h60v59.5M313.3 188.7h40M313.3 189.7h40M313.3 198h40M313.3 199h40M313.3 180.4h40M373.3 186.4h6.1v18h-6.1M373.3 188.4h2.6M375.9 186.4v18"/>
<path d="M635.6 187.6h-3v18.1h3M253.3 217.1h100M253.3 218.1h100M313.3 207.3h40M313.3 208.3h40M373.3 202.4h2.6M129.8 255.4h223.5M190.8 259.9v4.5M193.3 259.9v4.5M253.3 259.9v4.5M373.3 255.4h59.5M532.3 265.6h28.6"/>
<path d="M703.9 265.6h61.4M130.9 327.8v70.4M130.9 329.1h303M433.9 327.8v70.4M130.9 348.8h303M354.4 347.5v50.7M374.4 347.5v50.7M130.9 366.6h223.5M194.4 365.3v32.9M254.4 365.3v32.9M314.4 365.3v32.9M70.1 398.8h60.2"/>
<path d="M71.3 398.8v141.8M97.3 398.8v141.8M194.4 398.8h160v61.8h-223.5M314.4 398.8v61.8M433.9 458.3h-60.5v9.2h7.2M96 460.6h34.3M130.9 460.6h.1M374.4 462.3h59.5a107.6 107.6 0 0 1-59.5 0zM433.9 462.3v-63.5h-59.5v67.7h6.2v2a1.86 1.86 0 0 1-2.2 .9 1.86 1.86 0 0 1-1.4-1.9M70.1 540.6h60.2"/>
</g>
<!-- layer: 0 -->
<g fill="none" stroke="#000" stroke-width=".38">
<path d="M78.4 50.7l2.5 2.4M762.8 51.9l2.5 2.5M740.6 70.9l2.5 2.5M95.7 174.9l2.5 2.5M532.3 176.1l2.5 2.5M78.4 263.1l2.5 2.5M95.7 263.1l2.5 2.5M532.3 264.4l2.5 2.5M740.6 264.4l2.5 2.5M762.8 264.4l2.5 2.5M132.2 327.8l-2.5 2.5M435.2 327.8l-2.5 2.5"/>
<path d="M132.2 347.5l-2.5 2.5M355.7 347.5l-2.5 2.5M375.7 347.5l-2.5 2.5M435.2 347.5l-2.5 2.5M132.2 365.3l-2.5 2.5M195.7 365.3l-2.5 2.5M255.7 365.3l-2.5 2.5M315.7 365.3l-2.5 2.5M355.7 365.3l-2.5 2.5M70.1 397.6l2.5 2.5M96 397.6l2.5 2.5M96 459.4l2.5 2.5"/>
<path d="M70.1 539.4l2.5 2.5M96 539.4l2.5 2.5"/>
</g>
<text font-size="13.4" fill="#0f0" x="789.9" y="557.7">A701</text>
<g font-size="5.9">
<text x="212.5" y="292.1">PROSPETTO FRONTALE</text>
<text x="616.4" y="290.4">PROSPETTO LATERALE</text>
<text x="284.4" y="548.5">PIANTA</text>
</g>
<g font-size="5" fill="#0f0">
<text x="796.2" y="352.1">MO-D_2</text>
<text x="795.9" y="358.2">CUCINA</text>
</g>
<g font-size="3.5">
<text x="78.5" y="162.5" transform="rotate(-90 78.5 162.5)">212,5</text>
<text x="762.9" y="163.7" transform="rotate(-90 762.9 163.7)">212,5</text>
<text x="740.8" y="173.4" transform="rotate(-90 740.8 173.4)">193,5</text>
<text x="96.3" y="222.2" transform="rotate(-90 96.3 222.2)">88</text>
<text x="532.5" y="224.9" transform="rotate(-90 532.5 224.9)">88,3</text>
<text x="279.5" y="328.4">303</text>
<text x="238.3" y="347.7">223,5</text>
<text x="362.5" y="348.1">20</text>
<text x="402.2" y="348.1">60</text>
<text x="159.3" y="365.4">63,5</text>
<text x="222.5" y="365.9">60</text>
<text x="282.5" y="365.9">60</text>
<text x="332.5" y="365.9">40</text>
<text x="96.1" y="433.1" transform="rotate(-90 96.1 433.1)">61,8</text>
<text x="70.2" y="474.2" transform="rotate(-90 70.2 474.2)">141,8</text>
<text x="96.6" y="502.5" transform="rotate(-90 96.6 502.5)">80</text>
</g>
<g font-size="2.5" fill="#0f0">
<text x="50.6" y="11.6">1</text>
<text x="105.2" y="11.6">2</text>
<text x="155.2" y="11.6">3</text>
<text x="205.2" y="11.6">4</text>
<text x="255.2" y="11.6">5</text>
<text x="305.2" y="11.6">6</text>
<text x="355.2" y="11.6">7</text>
<text x="405.2" y="11.6">8</text>
<text x="455.2" y="11.6">9</text>
<text x="504.5" y="11.6">10</text>
<text x="554.6" y="11.6">11</text>
<text x="604.5" y="11.6">12</text>
<text x="654.5" y="11.6">13</text>
<text x="704.5" y="11.6">14</text>
<text x="754.5" y="11.6">15</text>
<text x="803.4" y="11.6">16</text>
<text x="22.2" y="47.7">A</text>
<text x="832.1" y="50">A</text>
<text x="22.2" y="112.6">B</text>
<text x="832.1" y="112.6">B</text>
<text x="22.1" y="162.6">C</text>
<text x="832" y="162.6">C</text>
<text x="22.1" y="212.7">D</text>
<text x="832" y="212.7">D</text>
<text x="22.2" y="262.7">E</text>
<text x="832.1" y="262.7">E</text>
<text x="22.2" y="312.7">F</text>
<text x="832.1" y="312.7">F</text>
<text x="781.7" y="320.8">POLITECNICO DI MILANO</text>
<text x="781.8" y="323.9">SCUOLA DEL DESIGN</text>
<text x="781.8" y="326.9">C.L. DESIGN DEGLI INTERNI</text>
<text x="781.9" y="330.7">PROGETTO:</text>
<text x="22" y="362.6">G</text>
<text x="831.9" y="362.6">G</text>
<text x="781.9" y="380.7">CORSO:</text>
<text x="792.3" y="379.6">STRUMENTI E METODI</text>
<text x="796.1" y="382.6">DEL PROGETTO</text>
<text x="781.9" y="397.4">DOCENTE:</text>
<text x="794.2" y="403.8">MARCO FERRARA</text>
<text x="22.1" y="412.6">H</text>
<text x="832" y="412.6">H</text>
<text x="781.9" y="414">STUDENTI:</text>
<text x="791.3" y="417.4">ELEONORA MIGLIERINA</text>
<text x="781.9" y="430.7">OGGETTO:</text>
<text x="792.6" y="436.9">PIANTA E PROSPETTI</text>
<text x="781.9" y="447.4">NOTE:</text>
<text x="805.3" y="453.8">-</text>
<text x="22.4" y="462.6">J</text>
<text x="781.9" y="464">NOME FILE:</text>
<text x="832.3" y="462.6">J</text>
<text x="795.4" y="470">MO-D_2 CUCINA</text>
<text x="781.8" y="481.3">VERS</text>
<text x="821.8" y="481.3">DATA</text>
<text x="22.2" y="512.6">K</text>
<text x="832.1" y="512.6">K</text>
<text x="781.9" y="526.3">A</text>
<text x="815.5" y="526.3">2017/09/05</text>
<text x="781.9" y="530.8">TAVOLA NO.:</text>
<text x="816.7" y="530.8">01 DI</text>
<text x="825.2" y="530.8">01</text>
<text x="22.3" y="562.7">L</text>
<text x="832.2" y="562.7">L</text>
<text x="781.9" y="573.4">DATA:</text>
<text x="791.9" y="573.3">2017/09/05</text>
<text x="806.9" y="573.3">SCALA:</text>
<text x="821.5" y="573.3">1:10</text>
<text x="781.8" y="576.3">REV:</text>
<text x="791.9" y="576.3">A</text>
<text x="806.9" y="576.3">FORMATO:</text>
<text x="19.5" y="587" transform="rotate(-90 19.5 587)">DIRECTORY: C:\USERS\ELE_H_000\DESKTOP\MO-D_2_ CUCINA.DWG | PLOTTED ON: 05/09/2017 11.00.07 | BY USER: ELEONORA ECHELON MIGLIERINA</text>
<text x="48.7" y="590.1">1</text>
<text x="105.2" y="590.1">2</text>
<text x="155.2" y="590.1">3</text>
<text x="205.2" y="590.1">4</text>
<text x="255.2" y="590.1">5</text>
<text x="305.2" y="590.1">6</text>
<text x="355.2" y="590.1">7</text>
<text x="405.2" y="590.1">8</text>
<text x="455.2" y="590.1">9</text>
<text x="504.5" y="590.1">10</text>
<text x="554.6" y="590.1">11</text>
<text x="604.5" y="590.1">12</text>
<text x="654.5" y="590.1">13</text>
<text x="704.5" y="590.1">14</text>
<text x="754.5" y="590.1">15</text>
<text x="780.9" y="589.3">0</text>
<text x="790.9" y="589.3">0.2m</text>
<text x="805.9" y="589.3">0.5m</text>
<text x="826.5" y="589.3">1m</text>
</g>
</svg>
